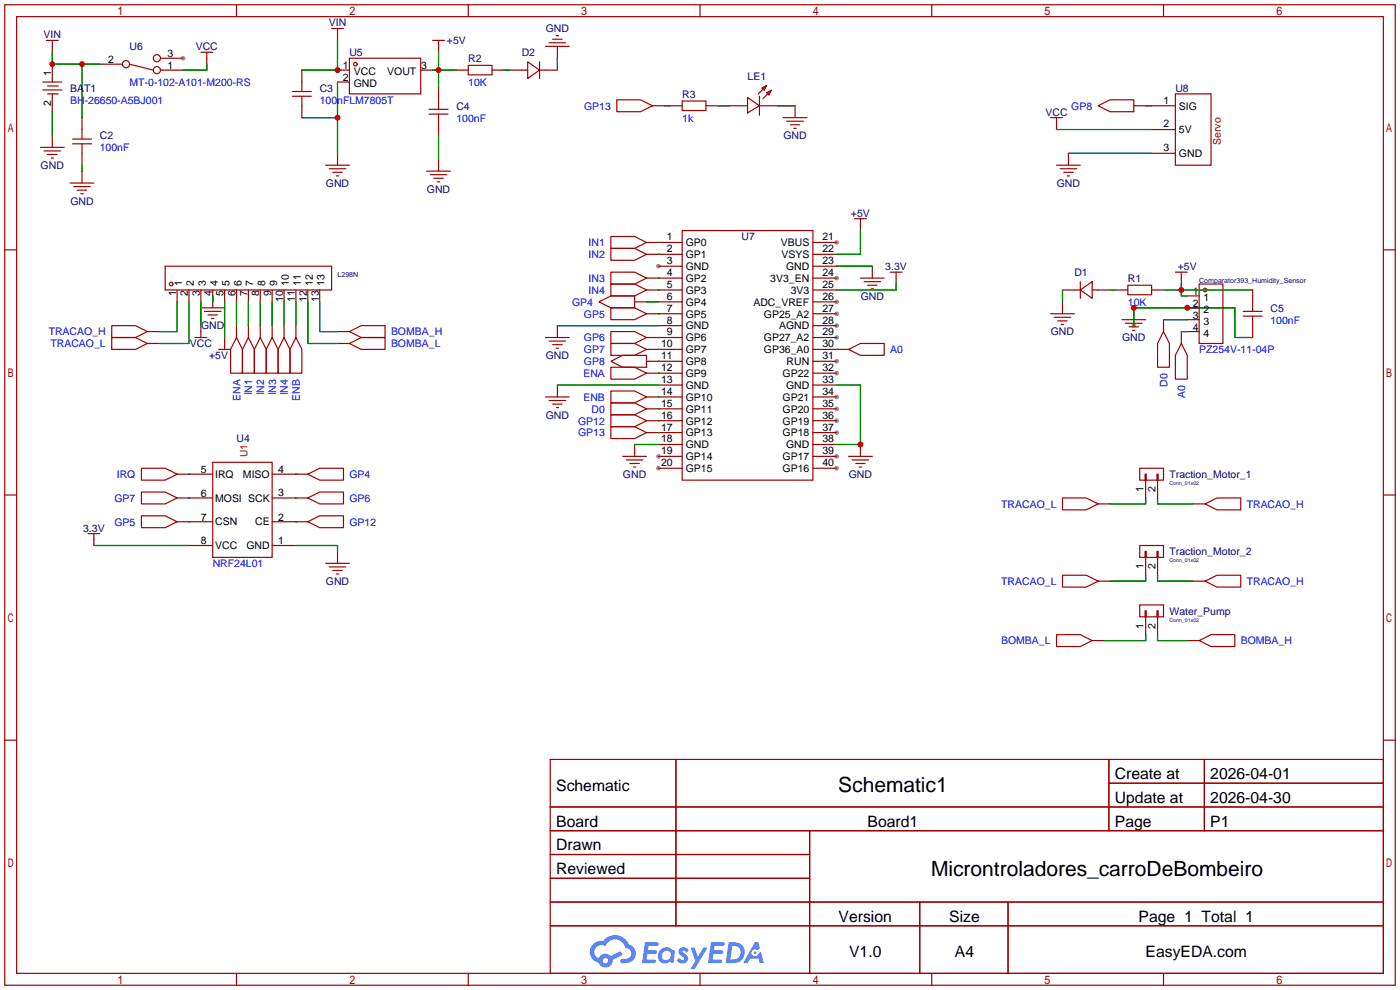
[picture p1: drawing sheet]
<svg xmlns="http://www.w3.org/2000/svg" width="299mm" height="212mm" viewBox="0 0 299 212" stroke-linecap="round" stroke-linejoin="round" font-family="sans-serif">
<g fill="#999">
<circle cx="39.1" cy="12.4" r=".51"/>
<circle cx="140.7" cy="56.9" r=".51"/>
<circle cx="140.7" cy="97.5" r=".51"/>
<circle cx="140.7" cy="100.1" r=".51"/>
<circle cx="178.8" cy="51.8" r=".51"/>
<circle cx="178.8" cy="59.4" r=".51"/>
<circle cx="178.8" cy="64.5" r=".51"/>
<circle cx="178.8" cy="67.1" r=".51"/>
<circle cx="178.8" cy="69.6" r=".51"/>
<circle cx="178.8" cy="72.1" r=".51"/>
<circle cx="178.8" cy="77.2" r=".51"/>
<circle cx="178.8" cy="79.8" r=".51"/>
<circle cx="178.8" cy="84.8" r=".51"/>
<circle cx="178.8" cy="87.4" r=".51"/>
<circle cx="178.8" cy="89.9" r=".51"/>
<circle cx="178.8" cy="92.5" r=".51"/>
<circle cx="178.8" cy="97.5" r=".51"/>
<circle cx="178.8" cy="100.1" r=".51"/>
<circle cx="242.3" cy="69.6" r=".51"/>
</g>
<g fill="none" stroke="#a10000" stroke-width=".25">
<path d="M1 1h297.2v209.6h-297.2zM3.6 3.6h292.1v204.4h-292.1zM50.5 1v2.6M100.1 1v2.6M149.6 1v2.6M199.1 1v2.6M248.7 1v2.6M1 53.4h2.6M295.7 53.4h2.5M1 105.8h2.6M295.7 105.8h2.5M1 158.2h2.6"/>
<path d="M295.7 158.2h2.5M117.6 162.3h178.1v45.7h-178.1zM117.6 172.5h178.1M117.6 177.5h178.1M144.5 162.3v35.6M173 177.5v30.5M237 162.3v15.2M237 167.4h58.7M257.4 162.3v15.2M117.6 182.6h55.4M117.6 192.8h178.1M117.6 187.7h55.4"/>
<path d="M117.6 197.9h178.1M196.6 192.8v15.2M215.4 192.8v15.2M50.5 208v2.6M100.1 208v2.6M149.6 208v2.6M199.1 208v2.6M248.7 208v2.6"/>
</g>
<g fill="#5487ff">
<path d="M145.3 202.7a1.3 1.3 0 0 1 1.9 .3l-.4 .6a.54 .54 0 0 0-.9-.2l.1 .2a1.34 1.34 0 0 1 .9 1.8 1.47 1.47 0 0 1-2.3-.1l.5-.6 .8 .5a.31 .31 0 0 0 .4-.3 .31 .31 0 0 0-.3-.4 1.12 1.12 0 0 1-.7-1.8z"/>
<path d="M147.6 202.5h.9l.6 2 1.2-2h.9l-2.7 4.6h-.9l1-1.7z"/>
<path d="M137.8 201.4h1.7a1.31 1.31 0 0 1 1.2 .2 .4 .4 0 0 1-.3 .5l-1.8 .1-.1 .9h1.6a.4 .4 0 0 1 .4 .4 .4 .4 0 0 1-.5 .4h-1.6l-.2 1.2h1.4a.46 .46 0 0 1 .5 0 .46 .46 0 0 1 .1 .5l-.4 .2h-2.6z"/>
<path d="M151.9 201.4h1.7a1.32 1.32 0 0 1 1.2 .2 .39 .39 0 0 1-.3 .5l-1.8 .1-.1 .9h1.6a.4 .4 0 0 1 .4 .4 .4 .4 0 0 1-.4 .4h-1.7l-.2 1.2h1.4a.46 .46 0 0 1 .5 0 .46 .46 0 0 1 .1 .5l-.4 .2h-2.6z"/>
<path d="M161.3 201.4h.8l.3 1.3-.6 .4a.75 .75 0 0 0-1.1 .3 .75 .75 0 0 0 .5 1 .75 .75 0 0 0 .9-.7l.5-.2 .6 2.3h-.8l-.3-.9h-1.8l-.5 .9h-1z"/>
<path d="M155.7 201.4l-.6 4.4h1.5a2.27 2.27 0 0 0 2.6-2.2 2.27 2.27 0 0 0-2.7-2.2zM156.5 202.1a1.5 1.5 0 0 1 1.8 1.6 1.5 1.5 0 0 1-1.9 1.4h-.3z"/>
<path d="M141.2 203a1.6 1.6 0 0 0-.3 2.3 1.6 1.6 0 0 0 2.3 .2l.7 .3 .3-2.4-.1-.3-.5-.1a1.58 1.58 0 0 0-2.4 0zM141.8 203.5a.98 .98 0 0 1 1.6 .4 .98 .98 0 0 1-1.1 1.3 .94 .94 0 0 1-.9-.7 .94 .94 0 0 1 .4-1z"/>
<path d="M126.8 201.8a2.37 2.37 0 0 0 1.1 4 1.54 1.54 0 0 0 1.8 1 1.54 1.54 0 0 0 1.2-1.6l2.2-1.1-.5-.8-2 1a1.57 1.57 0 0 0-2.7 .5 1.5 1.5 0 0 1-.7-2.1 1.5 1.5 0 0 1 2.2-.5 2.23 2.23 0 0 1 2.3-1.4 2.23 2.23 0 0 1 2 1.8 1.16 1.16 0 0 1 1.2 1.1 1.16 1.16 0 0 1-1.1 1.2h-.7a.47 .47 0 0 0-.5 .4 .47 .47 0 0 0 .4 .5 2.17 2.17 0 0 0 2.5-.9 2.17 2.17 0 0 0-.3-2.7l-.8-.4a3.2 3.2 0 0 0-5.5-.7l-1.1 .1zM128.8 205.3a.6 .6 0 0 1 1.2 0 .6 .6 0 0 1-1.2 0z"/>
<circle cx="161.4" cy="203.6" r=".28"/>
</g>
<g fill="none" stroke="#a10000" stroke-width=".25">
<path d="M9.1 17.5h4.1M9.1 19.2h4.1M9.9 8.6h2.5M10.2 18.4h2.2M11.2 8.6v2.6M11.2 13.7v3.8M21.3 13.7h4.9M27.7 13.7l5.1 1.3M34.3 15h4.8M34.3 12.4h4.8M42.9 11.2h2.6M44.2 11.2v2.5"/>
<path d="M62.5 19.6h4M64.5 15v4.6M70.9 6.1h2.5M72.1 6.1v2.5M72.1 15h2.6M72.1 17.5h2.6M74.7 12.4h15.2v7.7h-15.2zM89.9 15h2.6M92.5 8.6h2.5M93.7 8.6v2.6M93.7 18.8v4.6M97.5 15h2.6"/>
<path d="M100.1 14h5.1v2h-5.1zM105.2 15h2.5M109 15h3.8M112.8 13.2l2.5 1.8-2.5 1.8zM115.3 15h3.8M115.3 13.2v3.6M116.6 9.9h5.1M117.3 9.1h3.6M118.1 8.4h2M118.9 7.6h.5M119.1 9.9v2.5M162.8 18.8l1-.5-.5 1z"/>
<path d="M163.8 19.8l1-.5-.5 1zM163.8 18.3l-1.7 1.8M164.8 19.3l-1.7 1.8M8.6 31.5h5.1M9.4 32.3h3.6M10.2 33h2M10.2 20.1h2.2M10.9 33.8h.5M11.2 20.1v3.8M11.2 29v2.5M15 39.1h5.1M15.5 29.7h4.1"/>
<path d="M15.5 30.7h4.1M15.7 39.9h3.6M17.5 25.1v4.6M17.5 30.7v4.6M17.5 36.6v2.5M62.5 20.6h4M64.5 20.6v4.5M69.6 35.3h5.1M70.4 36.1h3.5M71.1 36.8h2.1M71.9 37.6h.5M72.1 32.8v2.5"/>
<path d="M91.2 36.6h5.1M91.7 23.4h4.1M91.7 24.4h4.1M91.9 37.3h3.6M92.7 38.1h2M93.5 38.9h.5M93.7 24.4v4.6M93.7 34v2.6M131.8 21.3h5.1l2.5 1.3-2.5 1.3h-5.1zM139.4 22.6h2.6M143.3 22.6h2.5M145.8 21.6h5.1v2h-5.1z"/>
<path d="M150.9 22.6h2.5M156 22.6h3.8M159.8 20.8l2.5 1.8-2.5 1.5zM162.3 22.6h3.8M162.3 20.6v4M167.4 25.1h5.1M168.1 25.9h3.6M168.9 26.7h2M169.7 27.4h.5M169.9 22.6v2.5M224.5 25.1h2.6M225.8 35.3h5.1"/>
<path d="M225.8 25.1v2.6M226.6 36.1h3.5M227.3 36.8h2.1M228.1 37.6h.5M228.3 32.8v2.5M234.7 22.6l2.5-1.3h5.1v2.6h-5.1zM242.3 22.6h2.6M246.1 22.6h5.1M246.1 27.7h5.1M246.1 32.8h5.1M251.2 20.1h7.6v15.2h-7.6zM16.5 40.6h2"/>
<path d="M17.3 41.4h.5M35.3 56.9h35.6v5.1h-35.6zM130.6 50.5h5l2.6 1.3-2.6 1.3h-5zM130.6 53.1h5l2.6 1.3-2.6 1.2h-5zM130.6 58.2h5l2.6 1.2-2.6 1.3h-5zM138.2 59.4h7.6M138.2 51.8h7.6M138.2 54.4h7.6M140.7 56.9h5.1M145.8 49.3h27.9v53.3h-27.9zM173.7 59.4h5.1M173.7 51.8h5.1"/>
<path d="M173.7 54.4h5.1M173.7 56.9h5.1M182.6 46.7h2.6M183.9 59.4h5.1M183.9 46.7v2.6M186.4 56.9v2.5M190.2 58.2h2.6M191.5 58.2v2.5M251.2 58.2h2.5M252.5 58.2v2.5M23.9 69.6h5.1l2.5 1.3-2.5 1.2h-5.1zM23.9 72.1h5.1l2.5 1.3-2.5 1.3h-5.1z"/>
<path d="M31.5 70.9h2.5M31.5 73.4h2.5M37.8 62v2.5M40.4 62v2.5M41.7 72.1h2.5M42.9 65.8h5.1M42.9 62v2.5M42.9 69.6v2.5M43.7 66.5h3.5M44.4 67.3h2.1M45.2 68.1h.5M45.5 62v3.8"/>
<path d="M46.7 74.7h2.6M48 62v2.5M48 72.1v2.6M50.5 72.1l1.3 2.6v5.1h-2.5v-5.1zM50.5 62v2.5M50.5 69.6v2.5M53.1 72.1l1.3 2.6v5.1h-2.6v-5.1zM53.1 62v2.5M53.1 69.6v2.5M55.6 72.1l1.3 2.6v5.1h-2.5v-5.1zM55.6 62v2.5M55.6 69.6v2.5"/>
<path d="M58.2 72.1l1.2 2.6v5.1h-2.5v-5.1zM58.2 62v2.5M58.2 69.6v2.5M60.7 72.1l1.3 2.6v5.1h-2.6v-5.1zM60.7 62v2.5M60.7 69.6v2.5M63.2 72.1l1.3 2.6v5.1h-2.5v-5.1zM63.2 62v2.5M63.2 69.6v2.5M65.8 62v2.5M68.3 62v2.5M72.1 70.9h2.6"/>
<path d="M72.1 73.4h2.6M74.7 70.9l2.5-1.3h5.1v2.5h-5.1zM74.7 73.4l2.5-1.3h5.1v2.6h-5.1zM116.6 72.1h5.1M117.3 72.9h3.6M118.1 73.7h2M118.9 74.4h.5M119.1 69.6v2.5M128 64.5l2.6-1.3h5v2.6h-5zM130.6 60.7h5l2.6 1.3-2.6 1.2h-5zM130.6 65.8h5l2.6 1.3-2.6 1.2h-5zM130.6 73.4h5l2.6 1.3-2.6 1.2h-5z"/>
<path d="M130.6 77.2l2.5-1.3h5.1v2.6h-5.1zM130.6 78.5h5l2.6 1.3-2.6 1.2h-5zM130.6 70.9h5l2.6 1.2-2.6 1.3h-5zM135.6 64.5h2.6M138.2 72.1h7.6M138.2 74.7h7.6M138.2 62h7.6M138.2 67.1h7.6M138.2 77.2h7.6M138.2 79.8h7.6M140.7 64.5h5.1M140.7 69.6h5.1"/>
<path d="M173.7 64.5h5.1M173.7 72.1h5.1M173.7 74.7h7.7M173.7 62h5.1M173.7 67.1h5.1M173.7 77.2h5.1M173.7 79.8h5.1M173.7 69.6h5.1M181.4 74.7l2.5-1.3h5.1v2.5h-5.1zM184.7 60.2h3.5M185.4 61h2.1M186.2 61.7h.5"/>
<path d="M224.5 67.1h5.1M225.3 67.8h3.6M226.1 68.6h2M226.8 69.3h.5M227.1 62h3.8M227.1 64.5v2.6M230.9 62l2.5-1.8v3.6zM230.9 60.2v3.6M233.4 62h3.8M238.5 62h2.5M239.8 68.3h5.1M240.5 69.1h3.6"/>
<path d="M241 61h5.1v2h-5.1zM241.3 69.8h2M242.1 70.6h.5M242.3 65.8v2.5M246.1 62h2.6M248.7 70.9l1.2 2.5v5.1h-2.5v-5.1zM248.7 68.3v2.6M252.5 73.4l1.2 2.5v5.1h-2.5v-5.1zM252.5 70.9v2.5M253.7 65.8h2.6M253.7 70.9h2.6M253.7 68.3h2.6"/>
<path d="M253.7 63.2h2.6M256.3 60.7h5.1v12.7h-5.1zM265.7 66.5h4M265.7 67.6h4M267.7 62v4.5M267.7 67.6v4.5M45.5 98.8h12.7v20.3h-12.7zM116.6 84.8h5.1M117.3 85.6h3.6M118.1 86.4h2M118.9 87.1h.5M119.1 82.3v2.5"/>
<path d="M130.6 83.6h5l2.6 1.2-2.6 1.3h-5zM130.6 86.1h5l2.6 1.3-2.6 1.2h-5zM130.6 88.6h5l2.6 1.3-2.6 1.3h-5zM130.6 91.2h5l2.6 1.3-2.6 1.2h-5zM133.1 97.5h5.1M133.9 98.3h3.5M134.6 99.1h2.1M135.4 99.8h.5M135.6 95v2.5M138.2 84.8h7.6M138.2 87.4h7.6M138.2 89.9h7.6"/>
<path d="M138.2 92.5h7.6M140.7 82.3h5.1M140.7 95h5.1M140.7 97.5h5.1M173.7 84.8h5.1M173.7 87.4h5.1M173.7 89.9h5.1M173.7 82.3h5.1M173.7 92.5h5.1M173.7 95h5.1M173.7 97.5h5.1M181.4 97.5h5"/>
<path d="M182.1 98.3h3.6M182.9 99.1h2M183.6 99.8h.5M183.9 95v2.5M18.8 114h2.5M20.1 114v2.6M30.2 105.2h5.1l2.5 1.2-2.5 1.3h-5.1zM30.2 110.2h5.1l2.5 1.3-2.5 1.3h-5.1zM30.2 100.1h5.1l2.5 1.2-2.5 1.3h-5.1zM37.8 111.5h7.7M37.8 106.4h7.7M37.8 101.3h7.7"/>
<path d="M40.4 116.6h5.1M58.2 116.6h5M58.2 111.5h7.6M58.2 106.4h7.6M58.2 101.3h7.6M65.8 106.4l2.5-1.2h5.1v2.5h-5.1zM65.8 101.3l2.5-1.2h5.1v2.5h-5.1zM65.8 111.5l2.5-1.3h5.1v2.6h-5.1zM72.1 117.9v2.5M140.7 100.1h5.1M173.7 100.1h5.1M227.1 106.4h5.1l2.5 1.3-2.5 1.3h-5.1z"/>
<path d="M234.7 107.7h2.5M243.6 100.1h5.1v2.5h-5.1zM243.6 116.6h5.1v2.5h-5.1zM244.7 101.3h.3v1.3h-.3zM244.7 117.9h.3v1.2h-.3zM244.9 102.6v3.8M244.9 119.1v3.8M247.3 101.3h.2v1.3h-.2zM247.3 117.9h.2v1.2h-.2zM247.4 102.6v3.8M247.4 119.1v3.8M255 107.7h2.6"/>
<path d="M257.6 107.7l2.5-1.3h5.1v2.6h-5.1zM69.6 120.4h5.1M70.4 121.2h3.5M71.1 121.9h2.1M71.9 122.7h.5M225.8 135.6h5.1l2.5 1.3-2.5 1.3h-5.1zM227.1 122.9h5.1l2.5 1.3-2.5 1.3h-5.1zM233.4 136.9h2.6M234.7 124.2h2.5M243.6 129.3h5.1v2.5h-5.1zM244.7 130.6h.3v1.2h-.3zM244.9 131.8v3.8"/>
<path d="M247.3 130.6h.2v1.2h-.2zM247.4 131.8v3.8M253.7 136.9h2.6M255 124.2h2.6M256.3 136.9l2.5-1.3h5.1v2.6h-5.1zM257.6 124.2l2.5-1.3h5.1v2.6h-5.1z"/>
<circle cx="26.9" cy="13.7" r=".76"/>
<circle cx="33.5" cy="12.4" r=".76"/>
<circle cx="33.5" cy="15" r=".76"/>
<circle cx="75.9" cy="13.7" r=".38"/>
<circle cx="36.6" cy="60.7" r=".38"/>
<circle cx="257.6" cy="62" r=".38"/>
</g>
<g fill="none" stroke="#008700" stroke-width=".25">
<path d="M11.2 11.2v2.5h10.1M17.5 13.7v11.4M44.2 13.7v1.3h-5.1M72.1 8.6v6.4h-7.6M72.1 17.5v15.3M92.5 15h5M93.7 11.2v7.6M107.7 15h1.3M119.1 12.4v2.6M11.2 23.9v5.1M17.5 35.3v1.3M64.5 25.1h7.6"/>
<path d="M93.7 29v5M142 22.6h1.3M153.4 22.6h2.6M166.1 22.6h3.8M225.8 27.7h20.3M228.3 32.8h17.8M244.9 22.6h1.2M140.7 51.8h.1M140.7 54.4h.1M140.7 59.4h.1M178.8 56.9h7.6M183.9 49.3v5.1h-5.1"/>
<path d="M37.8 64.5v6.4h-3.8M40.4 64.5v8.9h-6.4M42.9 64.5v5.1M45.5 63.2v1.3M48 64.5v7.6M50.5 64.5v5.1M53.1 64.5v5.1M55.6 64.5v5.1M58.2 64.5v5.1M60.7 64.5v5.1M63.2 64.5v5.1M65.8 64.5v8.9h6.3"/>
<path d="M68.3 64.5v6.4h3.8M119.1 69.6h21.6M138.2 64.5h2.5M140.7 62h.1M140.7 67.1h.1M140.7 74.7h.1M140.7 77.2h.1M140.7 79.8h.1M140.7 72.1h.1M178.8 74.7h.1M191.5 60.7v1.3h-12.7M227.1 62v2.5"/>
<path d="M237.2 62h1.3M242.3 69.6v-3.8h21.6v6.3h3.8M248.7 68.3h5M248.7 62h19M252.5 70.9h1.2M252.5 60.7v2.5h1.2M119.1 82.3h21.6M135.6 95h5.1M140.7 84.8h.1M140.7 87.4h.1M140.7 89.9h.1M140.7 92.5h.1"/>
<path d="M178.8 82.3h5.1v12.7h-5.1M20.1 116.6h20.3M40.4 106.4h.1M40.4 111.5h.1M40.4 101.3h.1M63.2 106.4h.1M63.2 101.3h.1M63.2 111.5h.1M63.2 116.6h8.9v1.3M244.9 106.4v1.3h-7.7M247.4 106.4v1.3h7.6M244.9 122.9v1.3h-7.7"/>
<path d="M244.9 135.6v1.3h-8.9M247.4 122.9v1.3h7.6M247.4 135.6v1.3h6.3"/>
</g>
<g fill="#c00">
<circle cx="253.7" cy="65.8" r=".63"/>
<circle cx="242.3" cy="65.8" r=".63"/>
<circle cx="72.1" cy="25.1" r=".63"/>
<circle cx="72.1" cy="15" r=".63"/>
<circle cx="93.7" cy="15" r=".63"/>
<circle cx="11.2" cy="13.7" r=".63"/>
<circle cx="17.5" cy="13.7" r=".63"/>
<circle cx="252.5" cy="62" r=".63"/>
<circle cx="183.9" cy="95" r=".63"/>
</g>
<g font-size="4.5">
<text x="179.2" y="169.4">Schematic1</text>
<text x="199" y="187.1">Microntroladores_carroDeBombeiro</text>
</g>
<g font-size="3.4">
<text x="238.3" y="166.5">Create at</text>
<text x="258.7" y="166.5">2026-04-01</text>
<text x="118.9" y="169">Schematic</text>
<text x="238.3" y="171.6">Update at</text>
<text x="258.7" y="171.6">2026-04-30</text>
<text x="118.9" y="176.6">Board</text>
<text x="185.4" y="176.6">Board1</text>
<text x="238.3" y="176.6">Page</text>
<text x="258.7" y="176.6">P1</text>
<text x="118.9" y="181.7">Drawn</text>
<text x="118.9" y="186.8">Reviewed</text>
<text x="179.2" y="197">Version</text>
<text x="202.9" y="197">Size</text>
<text x="243.3" y="197">Page 1 Total 1</text>
<text x="181.5" y="204.6">V1.0</text>
<text x="204.1" y="204.6">A4</text>
<text x="244.8" y="204.6">EasyEDA.com</text>
</g>
<g font-size="2.2" fill="#000080">
<text x="70.3" y="5.6">VIN</text>
<text x="9.3" y="8.2">VIN</text>
<text x="27.7" y="10.7">U6</text>
<text x="41.8" y="10.7">VCC</text>
<text x="74.7" y="12">U5</text>
<text x="95.5" y="9.5">+5V</text>
<text x="111.5" y="12">D2</text>
<text x="116.6" y="6.9">GND</text>
<text x="100.1" y="13.3">R2</text>
<text x="159.8" y="17.1">LE1</text>
<text x="15" y="19.6">BAT1</text>
<text x="68.3" y="19.6">C3</text>
<text x="97.5" y="23.4">C4</text>
<text x="145.8" y="20.9">R3</text>
<text x="251.2" y="19.6">U8</text>
<text x="21.3" y="29.8">C2</text>
<text x="167.4" y="29.8">GND</text>
<text x="223.4" y="24.7">VCC</text>
<text x="8.7" y="36.1">GND</text>
<text x="69.6" y="39.9">GND</text>
<text x="91.2" y="41.2">GND</text>
<text x="225.9" y="39.9">GND</text>
<text x="15" y="43.7">GND</text>
<text x="181.9" y="46.3">+5V</text>
<text x="158.5" y="51.4">U7</text>
<text x="189.2" y="57.7">3.3V</text>
<text x="229.6" y="59">D1</text>
<text x="251.7" y="57.7">+5V</text>
<text x="183.9" y="64.1">GND</text>
<text x="241" y="60.3">R1</text>
<text x="43" y="70.4">GND</text>
<text x="224.6" y="71.7">GND</text>
<text x="271.5" y="66.6">C5</text>
<text x="40.6" y="74.2">VCC</text>
<text x="44.7" y="76.8">+5V</text>
<text x="116.6" y="76.8">GND</text>
<text x="239.8" y="73">GND</text>
<text x="116.6" y="89.5">GND</text>
<text x="50.5" y="94.5">U4</text>
<text x="133.1" y="102.2">GND</text>
<text x="181.4" y="102.2">GND</text>
<text x="249.9" y="102.2">Traction_Motor_1</text>
<text x="17.8" y="113.6">3.3V</text>
<text x="249.9" y="118.7">Traction_Motor_2</text>
<text x="69.6" y="125">GND</text>
<text x="249.9" y="131.4">Water_Pump</text>
</g>
<g font-size="2.2">
<text x="11" y="16.3" transform="rotate(-90 11 16.3)">1</text>
<text x="23.1" y="13.4">2</text>
<text x="35.8" y="14.7">1</text>
<text x="35.8" y="12.1">3</text>
<text x="73.3" y="17.3">2</text>
<text x="73.3" y="14.8">1</text>
<text x="75.6" y="16">VCC</text>
<text x="82.8" y="16">VOUT</text>
<text x="90" y="14.8">3</text>
<text x="11" y="22.6" transform="rotate(-90 11 22.6)">2</text>
<text x="75.6" y="18.6">GND</text>
<text x="248.7" y="22.2">1</text>
<text x="252" y="23.4">SIG</text>
<text x="248.7" y="27.2">2</text>
<text x="252" y="28.5">5V</text>
<text x="248.7" y="32.3">3</text>
<text x="252" y="33.6">GND</text>
<text x="142.5" y="51.4">1</text>
<text x="142.5" y="53.9">2</text>
<text x="146.6" y="52.6">GP0</text>
<text x="166.9" y="52.6">VBUS</text>
<text x="175.8" y="51.4">21</text>
<text x="175.8" y="53.9">22</text>
<text x="142.5" y="56.4">3</text>
<text x="142.5" y="59">4</text>
<text x="146.6" y="55.2">GP1</text>
<text x="146.6" y="57.7">GND</text>
<text x="167" y="55.2">VSYS</text>
<text x="168" y="57.7">GND</text>
<text x="175.8" y="56.4">23</text>
<text x="175.8" y="59">24</text>
<text x="37.6" y="63.3" transform="rotate(-90 37.6 63.3)">1</text>
<text x="38.9" y="61" transform="rotate(-90 38.9 61)">1</text>
<text x="40.2" y="63.3" transform="rotate(-90 40.2 63.3)">2</text>
<text x="41.4" y="61" transform="rotate(-90 41.4 61)">2</text>
<text x="42.7" y="63.3" transform="rotate(-90 42.7 63.3)">3</text>
<text x="44" y="61" transform="rotate(-90 44 61)">3</text>
<text x="45.3" y="63.3" transform="rotate(-90 45.3 63.3)">4</text>
<text x="46.5" y="61" transform="rotate(-90 46.5 61)">4</text>
<text x="47.8" y="63.3" transform="rotate(-90 47.8 63.3)">5</text>
<text x="49.1" y="61" transform="rotate(-90 49.1 61)">5</text>
<text x="50.3" y="63.3" transform="rotate(-90 50.3 63.3)">6</text>
<text x="51.6" y="61" transform="rotate(-90 51.6 61)">6</text>
<text x="52.9" y="63.3" transform="rotate(-90 52.9 63.3)">7</text>
<text x="54.1" y="61" transform="rotate(-90 54.1 61)">7</text>
<text x="55.4" y="63.3" transform="rotate(-90 55.4 63.3)">8</text>
<text x="56.7" y="61" transform="rotate(-90 56.7 61)">8</text>
<text x="58" y="63.3" transform="rotate(-90 58 63.3)">9</text>
<text x="59.2" y="61" transform="rotate(-90 59.2 61)">9</text>
<text x="60.5" y="64.6" transform="rotate(-90 60.5 64.6)">10</text>
<text x="61.8" y="61" transform="rotate(-90 61.8 61)">10</text>
<text x="63" y="64.6" transform="rotate(-90 63 64.6)">11</text>
<text x="64.3" y="61" transform="rotate(-90 64.3 61)">11</text>
<text x="65.6" y="64.6" transform="rotate(-90 65.6 64.6)">12</text>
<text x="66.8" y="61" transform="rotate(-90 66.8 61)">12</text>
<text x="68.1" y="64.6" transform="rotate(-90 68.1 64.6)">13</text>
<text x="69.4" y="61" transform="rotate(-90 69.4 61)">13</text>
<text x="142.5" y="61.5">5</text>
<text x="142.5" y="64.1">6</text>
<text x="146.6" y="60.3">GP2</text>
<text x="146.6" y="62.8">GP3</text>
<text x="146.6" y="65.3">GP4</text>
<text x="161" y="65.3">ADC_VREF</text>
<text x="164.6" y="60.3">3V3_EN</text>
<text x="169" y="62.8">3V3</text>
<text x="175.8" y="61.5">25</text>
<text x="175.8" y="64.1">26</text>
<text x="254.9" y="63">1</text>
<text x="254.9" y="65.6">2</text>
<text x="257.2" y="64.3">1</text>
<text x="142.5" y="66.6">7</text>
<text x="142.5" y="69.1">8</text>
<text x="142.5" y="71.7">9</text>
<text x="146.6" y="67.9">GP5</text>
<text x="146.6" y="70.4">GND</text>
<text x="163.3" y="67.9">GP25_A2</text>
<text x="166.5" y="70.4">AGND</text>
<text x="175.8" y="66.6">27</text>
<text x="175.8" y="69.1">28</text>
<text x="175.8" y="71.7">29</text>
<text x="254.9" y="68.1">3</text>
<text x="254.9" y="70.7">4</text>
<text x="257.2" y="66.8">2</text>
<text x="257.2" y="69.4">3</text>
<text x="257.2" y="71.9">4</text>
<text x="141.3" y="74.2">10</text>
<text x="141.3" y="76.8">11</text>
<text x="146.6" y="73">GP6</text>
<text x="146.6" y="75.5">GP7</text>
<text x="163.3" y="73">GP27_A2</text>
<text x="163.3" y="75.5">GP36_A0</text>
<text x="175.8" y="74.2">30</text>
<text x="175.8" y="76.8">31</text>
<text x="141.3" y="79.3">12</text>
<text x="141.3" y="81.8">13</text>
<text x="146.6" y="78">GP8</text>
<text x="146.6" y="80.6">GP9</text>
<text x="146.6" y="83.1">GND</text>
<text x="167.2" y="80.6">GP22</text>
<text x="168" y="83.1">GND</text>
<text x="168.1" y="78">RUN</text>
<text x="175.8" y="79.3">32</text>
<text x="175.8" y="81.8">33</text>
<text x="141.3" y="84.4">14</text>
<text x="141.3" y="86.9">15</text>
<text x="141.3" y="89.5">16</text>
<text x="146.6" y="85.7">GP10</text>
<text x="146.6" y="88.2">GP11</text>
<text x="167.2" y="85.7">GP21</text>
<text x="167.2" y="88.2">GP20</text>
<text x="175.8" y="84.4">34</text>
<text x="175.8" y="86.9">35</text>
<text x="175.8" y="89.5">36</text>
<text x="141.3" y="92">17</text>
<text x="141.3" y="94.5">18</text>
<text x="146.6" y="90.7">GP12</text>
<text x="146.6" y="93.3">GP13</text>
<text x="146.6" y="95.8">GND</text>
<text x="167.2" y="90.7">GP19</text>
<text x="167.2" y="93.3">GP18</text>
<text x="168" y="95.8">GND</text>
<text x="175.8" y="92">37</text>
<text x="175.8" y="94.5">38</text>
<text x="43" y="101.1">5</text>
<text x="59.4" y="101.1">4</text>
<text x="141.3" y="97.1">19</text>
<text x="141.3" y="99.6">20</text>
<text x="146.6" y="98.4">GP14</text>
<text x="146.6" y="100.9">GP15</text>
<text x="167.2" y="98.4">GP17</text>
<text x="167.2" y="100.9">GP16</text>
<text x="175.8" y="97.1">39</text>
<text x="175.8" y="99.6">40</text>
<text x="43" y="106.2">6</text>
<text x="46" y="107.2">MOSI SCK</text>
<text x="46" y="102.1">IRQ</text>
<text x="51.9" y="102.1">MISO</text>
<text x="59.4" y="105.9">3</text>
<text x="244.4" y="105.1" transform="rotate(-90 244.4 105.1)">1</text>
<text x="246.9" y="105.1" transform="rotate(-90 246.9 105.1)">2</text>
<text x="43" y="111.3">7</text>
<text x="46" y="112.3">CSN</text>
<text x="54.5" y="112.3">CE</text>
<text x="59.4" y="111.3">2</text>
<text x="43" y="116.3">8</text>
<text x="46" y="117.4">VCC</text>
<text x="52.7" y="117.4">GND</text>
<text x="59.4" y="116.3">1</text>
<text x="244.4" y="121.7" transform="rotate(-90 244.4 121.7)">1</text>
<text x="246.9" y="121.7" transform="rotate(-90 246.9 121.7)">2</text>
<text x="244.4" y="134.4" transform="rotate(-90 244.4 134.4)">1</text>
<text x="246.9" y="134.4" transform="rotate(-90 246.9 134.4)">2</text>
</g>
<g font-size="2.2" fill="#00f">
<text x="15" y="22.2">BH-26650-A5BJ001</text>
<text x="27.7" y="18.3">MT-0-102-A101-M200-RS</text>
<text x="68.3" y="22.2">100nFLM7805T</text>
<text x="100.1" y="18.3">10K</text>
<text x="124.8" y="23.4">GP13</text>
<text x="228.9" y="23.4">GP8</text>
<text x="97.5" y="26">100nF</text>
<text x="145.8" y="26">1k</text>
<text x="21.3" y="32.3">100nF</text>
<text x="125.8" y="52.6">IN1</text>
<text x="125.8" y="55.2">IN2</text>
<text x="122.3" y="65.3">GP4</text>
<text x="125.8" y="60.3">IN3</text>
<text x="125.8" y="62.8">IN4</text>
<text x="241" y="65.3">10K</text>
<text x="10.4" y="71.7">TRACAO_H</text>
<text x="83.6" y="71.7">BOMBA_H</text>
<text x="124.8" y="67.9">GP5</text>
<text x="271.5" y="69.1">100nF</text>
<text x="10.8" y="74.2">TRACAO_L</text>
<text x="83.6" y="74.2">BOMBA_L</text>
<text x="124.8" y="75.5">GP7</text>
<text x="124.8" y="73">GP6</text>
<text x="190.2" y="75.5">A0</text>
<text x="256.3" y="75.5">PZ254V-11-04P</text>
<text x="124.7" y="80.6">ENA</text>
<text x="124.8" y="78">GP8</text>
<text x="249.5" y="82.6" transform="rotate(-90 249.5 82.6)">D0</text>
<text x="51.4" y="85.6" transform="rotate(-90 51.4 85.6)">ENA</text>
<text x="53.9" y="84.5" transform="rotate(-90 53.9 84.5)">IN1</text>
<text x="56.4" y="84.5" transform="rotate(-90 56.4 84.5)">IN2</text>
<text x="59" y="84.5" transform="rotate(-90 59 84.5)">IN3</text>
<text x="61.5" y="84.5" transform="rotate(-90 61.5 84.5)">IN4</text>
<text x="64.1" y="85.6" transform="rotate(-90 64.1 85.6)">ENB</text>
<text x="124.7" y="85.7">ENB</text>
<text x="126.4" y="88.2">D0</text>
<text x="253.3" y="85" transform="rotate(-90 253.3 85)">A0</text>
<text x="123.6" y="90.7">GP12</text>
<text x="123.6" y="93.3">GP13</text>
<text x="24.5" y="107.2">GP7</text>
<text x="25" y="102.2">IRQ</text>
<text x="74.7" y="107.2">GP6</text>
<text x="74.7" y="102.2">GP4</text>
<text x="24.5" y="112.3">GP5</text>
<text x="74.7" y="112.3">GP12</text>
<text x="214" y="108.5">TRACAO_L</text>
<text x="266.4" y="108.5">TRACAO_H</text>
<text x="45.5" y="121.2">NRF24L01</text>
<text x="214" y="125">TRACAO_L</text>
<text x="266.4" y="125">TRACAO_H</text>
<text x="213.9" y="137.7">BOMBA_L</text>
<text x="265.2" y="137.7">BOMBA_H</text>
</g>
<g font-size="2.2" fill="#a00000">
<text x="260.9" y="31" transform="rotate(-90 260.9 31)">Servo</text>
<text x="52.9" y="97.7" transform="rotate(-90 52.9 97.7)">U1</text>
</g>
<g font-size="1.5" fill="#000080">
<text x="72.1" y="59.1">L298N</text>
<text x="256.3" y="60.4">Comparator393_Humidity_Sensor</text>
</g>
<g font-size="1.1" fill="#000080">
<text x="249.9" y="103.7">Conn_01x02</text>
<text x="249.9" y="120.2">Conn_01x02</text>
<text x="249.9" y="132.9">Conn_01x02</text>
</g>
</svg>
